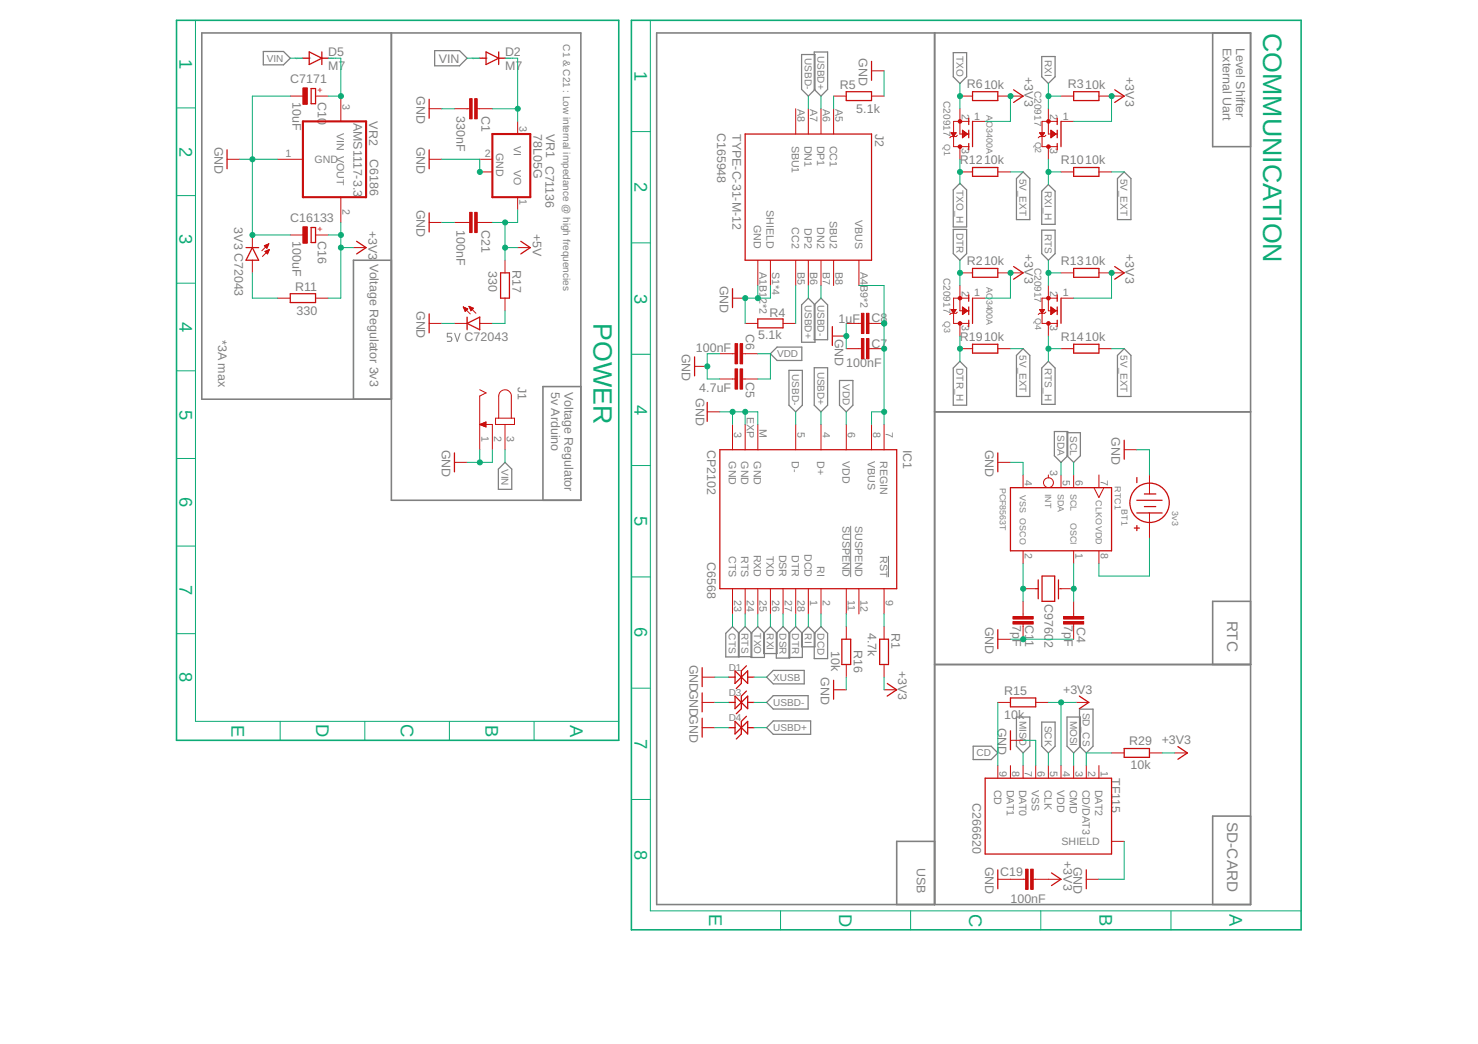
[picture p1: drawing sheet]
<svg xmlns="http://www.w3.org/2000/svg" width="297mm" height="210mm" viewBox="0 0 297 210" stroke-linecap="round" stroke-linejoin="round" font-family="sans-serif">
<path d="M78.7 6.6v94h38v-94h-76.1v73.7h38.1M132 6.6h119.3v175.3h-119.3zM187.8 6.6v175.3M243.7 6.6v22.9h7.6M78.7 52.3h-7.7v28M116.7 77.7h-7.6v22.9M187.8 82.8h63.5M187.8 133.6h63.5M251.3 120.9h-7.6v12.7M187.8 169.2h-7.6v12.7M251.3 164.1h-7.6v17.8" fill="none" stroke="#808080" stroke-width=".32"/>
<path d="M90.8 67h-.9v.7h.5a.46 .46 0 0 1 .4 .5 .46 .46 0 0 1-.4 .4h-.5M91.4 67l.5 1.6 .6-1.6M171 105.7v10.3M178.6 111.8v4.2" fill="none" stroke="#808080" stroke-width=".2"/>
<g fill="none" stroke="#808080" stroke-width=".25">
<path d="M52.9 10.4h4.1l1.3 1.3-1.3 1.3h-4.1zM87.4 10.2h5l1.5 1.5-1.5 1.5h-5zM161.1 11h2.7v7l-1.3 1.3-1.4-1.3zM163.6 10.5h2.7v7.5l-1.3 1.3-1.4-1.3zM191.6 10.6h2.7v4.8l-1.4 1.4-1.3-1.4zM209.4 11.4h2.6v4l-1.3 1.4-1.3-1.4zM192.9 36.9l1.4 1.3v7.4h-2.7v-7.4zM204.3 35.9l1.3-1.3 1.4 1.3v8.3h-2.7zM209.4 38.4l1.3-1.3 1.3 1.3v6.7h-2.6zM224.6 35.9l1.3-1.3 1.4 1.3v8.3h-2.7zM162.5 59.9l1.3 1.4v7.5h-2.7v-7.5zM165 59.9l1.3 1.4v7h-2.7v-7z"/>
<path d="M191.6 46.1h2.7v4.9l-1.4 1.3-1.3-1.3zM209.4 46.3h2.6v4.7l-1.3 1.3-1.3-1.3zM156.2 69.8h4.9v2.7h-4.9l-1.4-1.4zM158.6 74.5h2.6v7l-1.3 1.3-1.3-1.3zM163.6 73.9h2.7v7.6l-1.3 1.3-1.4-1.3zM168.7 76.5h2.7v5l-1.3 1.3-1.4-1.3zM192.9 72.6l1.4 1.4v7.5h-2.7v-7.5zM205.6 70.1l1.4 1.4v8.2h-2.7v-8.2zM210.7 72.6l1.3 1.4v7.3h-2.6v-7.3zM224.6 71.5l1.3-1.4 1.4 1.4v8.2h-2.7zM101.5 93l1.3 1.3v4.1h-2.6v-4.1zM211.9 86.8h2.7v4.8l-1.4 1.4-1.3-1.4z"/>
<path d="M214.4 87h2.7v4.6l-1.3 1.4-1.4-1.4zM147.2 126l1.3 1.3v4.8h-2.6v-4.8zM149.8 126l1.3 1.3v4.7h-2.7v-4.7zM152.3 126l1.3 1.3v4.9h-2.7v-4.9zM154.8 126l1.4 1.3v4.1h-2.7v-4.1zM155.4 139.9h7v2.7h-7l-1.3-1.4zM155.4 134.8h6.2v2.7h-6.2l-1.3-1.4zM157.4 126l1.3 1.3v5h-2.7v-5zM159.9 126l1.3 1.3v4.9h-2.6v-4.9zM162.5 126l1.3 1.3v2.7h-2.7v-2.7zM165 126l1.3 1.3v5.1h-2.7v-5.1zM155.4 144.9h7.5v2.7h-7.5l-1.3-1.3z"/>
<path d="M195.6 150h3.6l1.3 1.4-1.3 1.3h-3.6zM204.3 144.2h2.7v5.8l-1.4 1.4-1.3-1.4zM209.4 145.2h2.6v4.8l-1.3 1.4-1.3-1.4zM214.4 144.2h2.7v5.8l-1.3 1.4-1.4-1.4zM217 142.6h2.7v7.4l-1.4 1.4-1.3-1.4z"/>
</g>
<g fill="none" stroke="#c90d0c" stroke-width=".25">
<path d="M60.9 11.7h1.2M62.1 10.4l2.6 1.3-2.6 1.3zM62.5 17.8h.9v3h-.9zM64.7 11.7h1.3M64.7 10.4v2.6M86.3 20v3.8M96.4 11.7h1.3M97.7 10.4l2.5 1.3-2.5 1.3zM100.2 10.4v2.6M100.2 11.7h1.3M170.1 18.4h5.1v1.8h-5.1zM175.2 12.3v3.9"/>
<path d="M195.5 18.4h5v1.8h-5zM203.7 18.1l1.9 1.2-1.9 1.3M215.8 18.4h5.1v1.8h-5.1zM224 18.1l1.9 1.2-1.9 1.3M45.6 30.1v3.8M86.3 30.1v3.8M149.8 26.9h25.4v25.4h-25.4zM194.7 23.8v1.2M194.7 26.2v1.5M194.7 28.9v1.2M195.5 33.7h5v1.8h-5zM195.5 24.4v5.1"/>
<path d="M212.5 23.8v1.2M212.5 26.2v1.5M212.5 28.9v1.2M213.2 24.4v5.1M215.8 33.7h5.1v1.8h-5.1zM49.4 49.8h2.6M50.7 49.8l1.3 2.5h-2.6zM58.3 59.1h5.1v1.7h-5.1zM62.5 45.7h.9v3.1h-.9zM71.7 48.5l1.9 1.3-1.9 1.3M86.3 42.8v3.8M100.6 54.9h1.8v5h-1.8z"/>
<path d="M104.7 48.5l1.9 1.3-1.9 1.3M147.2 58v3.8M194.7 59.3v1.3M195.5 54h5v1.8h-5zM195.5 59.9v5.1M203.7 53.6l1.9 1.3-1.9 1.2M212.5 59.3v1.3M213.2 59.9v5.1M215.8 54h5.1v1.8h-5.1zM224 53.6l1.9 1.3-1.9 1.2M86.3 63.1v3.8M93.9 65l2.5-1.2v2.5z"/>
<path d="M93.9 63.8v2.5M139.6 71.8v3.8M152.3 64.1h5.1v1.8h-5.1zM167.3 65.7v3.8M194.7 61.7v1.5M194.7 64.4v1.3M195.5 69.2h5v1.8h-5zM212.5 61.7v1.5M212.5 64.4v1.3M215.8 69.2h5.1v1.8h-5.1zM91.3 91.1v3.8M142.1 80.9v3.8"/>
<path d="M144.7 90.4h35.5v28h-35.5zM200.5 91.1v3.8M203.1 98h20.3v12.7h-20.3zM225.9 88.5v3.8M228.5 96v1M230 99.3h2.3M208.2 118.4h.5M208.7 116.6v3.8M209.4 115.8h2.6v5.1h-2.6zM212.7 116.6v3.8M213 118.4h.2M228 106.2h1"/>
<path d="M228.5 103.1h5.1M228.5 100.6h5.1M228.5 105.7v1M230 101.9h2.3M141.1 134.2v3.8M141.1 139.3v3.8M146.5 136.1h1.2M147.7 140l2.6 2.5v-2.5l-2.6 2.5zM147.7 134.9v2.5l2.6-2.5v2.5zM150 133.9l-1 1v2.5l-1 1M150 138.9l-1 1.1v2.5l-1 1M150.3 136.1h1.2"/>
<path d="M167.5 136.8v3.8M169.2 128.5h1.8v5.1h-1.8zM176.8 128.5h1.8v5.1h-1.8zM178.3 137.4l1.9 1.3-1.9 1.3M200.5 126.6v3.8M216.9 140l1.9 1.2-1.9 1.3M141.1 144.4v3.8M146.5 141.2h1.2M146.5 146.3h1.2M147.7 145v2.6l2.6-2.6v2.6zM150 144l-1 1v2.6l-1 1M150.3 141.2h1.2"/>
<path d="M150.3 146.3h1.2M198 156.5h25.4v15.2h-25.4zM203.1 140.3h5.1v1.8h-5.1zM203.1 146.9v3.8M225.9 150.5h5.1v1.8h-5.1zM236.7 150.1l1.9 1.3-1.9 1.3M200.5 174.9v3.8M211.3 175.5l1.9 1.3-1.9 1.3M218.3 174.9v3.8"/>
<circle cx="231" cy="101.1" r="4"/>
</g>
<g fill="none" stroke="#c90d0c" stroke-width=".2">
<path d="M58.3 19.3h2.6M63.4 19.3h2.6M68.5 19.3v5.1M167.5 19.3h2.6M175.2 19.3h2.5M175.2 14.2h2.5M192.9 19.3h2.6M200.5 19.3h5.1M213.2 19.3h2.6M220.9 19.3h5M45.6 32h2.6M55.8 32h5.1"/>
<path d="M68.5 39.6v5.1M86.3 21.9h2.5M86.3 32h2.5M91.3 21.9h3.1M95.9 21.9h3.1M96.4 32h2.6M96.4 34.6h2.6M104 24.4v2.5M104 39.6v2.6M159.9 21.9v5M162.5 21.9v5M165 21.9v5"/>
<path d="M167.5 21.9v5M191.1 26.7h1.1l-.6 .8zM191.2 26.7v.1M191.3 26.7v.2M191.4 26.7v.4M191.5 26.7v.6M191.7 26.7v.7M191.8 26.7v.5M191.9 26.7v.4M192 26.7v.2M192.2 26.7h.1M192.4 27.2l-.2 .3h-1.1l-.2 .2"/>
<path d="M192.9 21.9v5h1.8M192.9 29.5v2.5M192.9 34.6h2.6M193.4 26.2l1 .7-1 .8zM193.5 26.2v1.5M193.6 26.3v1.3M193.7 26.4v1.1M193.8 26.5v.9M194 26.6v.7M194.1 26.7v.5M194.2 26.8v.3M194.3 26.8v.2"/>
<path d="M194.4 26.9l.1 .1M194.7 24.4h-3.1v5.1h3.1M195.5 24.4h2.5M200.5 34.6h2.6M208.9 26.7h1l-.5 .8zM209 26.7v.2M209.1 26.7v.4M209.3 26.7v.5M209.5 26.7v.6M209.6 26.7v.4M209.8 26.7v.2M209.9 26.7v.1"/>
<path d="M210.2 27.2l-.3 .3h-1l-.2 .2M210.7 21.9v5h1.8M210.7 29.5v2.5M211.2 26.2l1 .7-1 .8zM211.3 26.3v1.3M211.5 26.4v1.1M211.6 26.5v.9M211.7 26.5v.8M211.8 26.6v.6M211.9 26.7v.5M212 26.8v.3M212.2 26.9v.1"/>
<path d="M212.5 24.4h-3.1v5.1h3.1M213.2 24.4h2.6M213.2 34.6h2.6M220.9 34.6h2.5M50.7 47.2v2.6M50.7 52.3v2.6M53.1 49.4l.9-.4-.4 .9zM53.2 49.4v.1M53.3 50.5l.8-.3-.3 .9zM53.3 49.3v.3M53.3 50.5v.1M53.4 49.3v.4"/>
<path d="M53.4 50.5v.2M53.6 49.2v.6M53.6 50.4v.5M53.7 49.2v.6M53.7 50.4v.6M53.8 49.1v.4M53.8 50.3v.7M53.9 49.1v.1M53.9 50.3v.4M54 49l-1.4 1.4M54 50.2v.2M54.1 50.2l-1.4 1.4"/>
<path d="M55.8 59.9h2.5M58.3 47.2h2.6M63.4 59.9h2.6M63.4 47.2h2.6M71 49.8h2.6M86.3 44.7h2.5M91.3 44.7h3.1M95.9 44.7h3.1M101.5 52.3v2.6M101.5 59.9v2.6M104 49.8h2.6M147.2 59.9h2.6"/>
<path d="M152.3 52.3v5.1M154.8 52.3v5.1M159.9 52.3v5.1M162.5 52.3v5.1M165 52.3v5.1M167.5 52.3v5.1M172.6 52.3v5.1M192.9 57.4v5.1h1.8M192.9 54.9h2.6M194.7 59.9h-3.1v5.1h3.1M195.5 59.9h2.5M200.5 54.9h5.1"/>
<path d="M210.7 57.4v5.1h1.8M212.5 59.9h-3.1v5.1h3.1M213.2 59.9h2.6M213.2 54.9h2.6M220.9 54.9h5M86.3 65h2.5M91.3 65h2.6M93.1 61.7l1.4 1.4M93.1 61.7l.9 .4-.5 .5M93.1 61.7l.4 .9M93.1 61.7h.1M93.2 61.8v.2"/>
<path d="M93.4 61.8v.5M93.5 61.9v.7M93.6 61.9v.6M93.7 62v.4M93.9 62v.3M94 62.1h.1M94.3 61.6l1.4 1.4M94.3 61.6l.8 .4-.5 .5zM94.3 61.6v.2M94.4 61.7v.3M94.6 61.7v.6M94.7 61.8v.6"/>
<path d="M94.8 61.8v.5M94.9 61.9v.3M95.1 61.9v.2M96.4 65h2.6M96.4 78.4l1.3 .6-1.3 .6v10.8M139.6 73.7h2.5M144.7 76.2h3M144.7 71.1h3M149.2 76.2h3.1M149.2 71.1h3.1M149.8 65h2.5M157.4 65h2.5"/>
<path d="M167.3 67.6h2.5M170.1 65h3M170.1 70.1h3M174.6 65h3.1M174.6 70.1h3.1M191.1 62.2h1.1l-.6 .8zM191.2 62.2v.1M191.3 62.2v.3M191.4 62.2v.5M191.5 62.2v.6M191.7 62.2v.8M191.8 62.2v.6"/>
<path d="M191.9 62.2v.4M192 62.2v.2M192.2 62.2v.1M192.4 62.7l-.2 .3h-1.1l-.2 .2M192.9 70.1h2.6M192.9 65v2.6M193.4 61.7l1 .8-1 .7zM193.5 61.8v1.4M193.6 61.8v1.3M193.7 62v1M193.8 62v.9M194 62.1v.8"/>
<path d="M194.1 62.2v.6M194.2 62.3v.4M194.3 62.4v.2M194.4 62.5h.1M200.5 70.1h2.6M208.9 62.2h1l-.5 .8zM209 62.2v.2M209.1 62.2v.4M209.3 62.2v.6M209.5 62.2v.7M209.6 62.2v.5M209.8 62.2v.3"/>
<path d="M209.9 62.2v.1M210.2 62.7l-.3 .3h-1l-.2 .2M210.7 65v2.6M211.2 61.7l1 .8-1 .7zM211.3 61.8v1.4M211.5 61.9v1.2M211.6 62v1M211.7 62.1v.8M211.8 62.2v.6M211.9 62.3v.4M212 62.4v.2M212.2 62.5h.1"/>
<path d="M213.2 70.1h2.6M220.9 70.1h2.5M91.3 93h2.6M96.4 85.3h2.6v5.1M96.4 85.3l1.3-.5v1.1zM96.5 85.3v.1M96.6 85.3v.1M96.7 85.2v.3M96.9 85.2v.3M97 85.1v.5M97.1 85.1v.5M97.2 85v.7"/>
<path d="M97.3 85v.7M97.5 84.9v.9M97.6 84.9v.9M99.6 84.1h3.8v1.2h-3.8zM100.2 84.1v-4.5a1.27 1.27 0 0 1 1.3-1.2 1.27 1.27 0 0 1 1.3 1.2v4.5M101.5 85.3v5.1M142.1 82.8h2.6M147.2 85.3v5.1M149.8 85.3v5.1M152.3 85.3v5.1M159.9 85.3v5.1M165 85.3v5.1"/>
<path d="M170.1 85.3v5.1M175.2 85.3v5.1M177.7 85.3v5.1M200.5 93h2.6M205.6 95.5v2.5M210.7 95.5v.6M213.2 95.5v2.5M215.8 95.5v2.5M219.9 98l1 2 .9-2M220.9 95.5v2.5M225.9 90.4h2.6M231 95.5v3.8"/>
<path d="M147.2 118.4v5M149.8 118.4v5M152.3 118.4v5M154.8 118.4v5M157.4 118.4v5M159.9 118.4v5M162.5 118.4v5M165 118.4v5M170.1 118.4v5M172.6 118.4v5M177.7 118.4v5M205.6 110.7v2.6"/>
<path d="M205.6 118.4h2.6M213.2 118.4h2.6M215.8 110.7v2.6M220.9 110.7v2.6M231 103.1v5.1M141.1 136.1h2.6M167.5 138.7h2.6M170.1 126v2.5M170.1 133.6v2.5M177.7 126v2.5M177.7 133.6v2.5M177.7 138.7h2.5"/>
<path d="M200.5 128.5h2.6M205.6 120.9v3.1M205.6 125.5v3M215.8 120.9v3.1M215.8 125.5v3M141.1 141.2h2.6M141.1 146.3h2.6M200.5 153.9v2.6M200.5 141.2h2.6M203.1 153.9v2.6M203.1 148.8h2.5M205.6 153.9v2.6"/>
<path d="M208.2 153.9v2.6M208.2 141.2h2.5M210.7 153.9v2.6M213.2 153.9v2.6M215.8 153.9v2.6M216.3 141.2h2.5M218.3 153.9v2.6M220.9 153.9v2.6M223.4 151.4h2.5M231 151.4h2.6M236.1 151.4h2.5M200.5 176.8h5.6"/>
<path d="M207.6 176.8h5.6M218.3 176.8h2.6M223.4 169.2h2.5"/>
<circle cx="210.7" cy="97" r=".99"/>
</g>
<g fill="#c90d0c" stroke="#c90d0c" stroke-width=".2">
<path d="M147.7 74.2h.5v4h-.5z"/>
<path d="M148.7 74.2h.5v4h-.5z"/>
<path d="M147.7 69.1h.5v4.1h-.5z"/>
<path d="M148.7 69.1h.5v4.1h-.5z"/>
<path d="M173.1 68.1h.5v4h-.5z"/>
<path d="M174.1 68.1h.5v4h-.5z"/>
<path d="M173.1 63h.5v4.1h-.5z"/>
<path d="M174.1 63h.5v4.1h-.5z"/>
<path d="M213.7 125h4.1v.5h-4.1z"/>
<path d="M213.7 124h4.1v.5h-4.1z"/>
<path d="M203.6 125h4v.5h-4z"/>
<path d="M203.6 124h4v.5h-4z"/>
<path d="M60.9 17.7h.9v3.3h-.9z"/>
<path d="M60.9 45.6h.9v3.3h-.9z"/>
<path d="M94.4 19.8h.5v4.1h-.5z"/>
<path d="M95.4 19.8h.5v4.1h-.5z"/>
<path d="M94.4 42.7h.5v4.1h-.5z"/>
<path d="M95.4 42.7h.5v4.1h-.5z"/>
<path d="M207.1 174.8h.5v4h-.5z"/>
<path d="M206.1 174.8h.5v4h-.5z"/>
</g>
<g fill="#c90d0c" stroke="#c90d0c" stroke-width=".2">
<circle cx="192.9" cy="24.4" r=".36"/>
<circle cx="192.9" cy="29.5" r=".36"/>
<circle cx="210.7" cy="24.4" r=".36"/>
<circle cx="210.7" cy="29.5" r=".36"/>
<circle cx="192.9" cy="59.9" r=".36"/>
<circle cx="192.9" cy="65" r=".36"/>
<circle cx="210.7" cy="59.9" r=".36"/>
<circle cx="210.7" cy="65" r=".36"/>
</g>
<path d="M60.9 24.4h12.7v15.2h-12.7zM99 26.9h7.6v12.7h-7.6z" fill="none" stroke="#c90d0c" stroke-width=".42"/>
<path d="M35.5 4.1h88.9v144.7h-88.9zM126.9 4.1h134.6v182.8h-134.6z" fill="none" stroke="#0dab76" stroke-width=".32"/>
<g fill="none" stroke="#0dab76" stroke-width=".2">
<path d="M39.3 4.1v140.9h85.1M58.3 19.3h-7.6v27.9h7.6M58.3 11.7h2.6M66 11.7h2.5v7.6h-2.5M93.9 11.7h2.5M101.5 11.7h2.5v12.7M130.7 4.1v179h130.8M162.5 19.3v2.6M165 19.3v2.6M167.5 19.3v2.6M177.7 14.2v5.1M192.9 16.8v5.1"/>
<path d="M203.1 19.3v5.1h-5.1M210.7 19.3h2.5M210.7 16.8v5.1M223.4 19.3v5.1h-7.6M35.5 21.7h3.8M35.5 39.3h3.8M48.2 32h7.6M88.8 21.9h2.5M88.8 32h7.6v2.6M99 21.9h5M126.9 26.5h3.8M192.9 32v5.1"/>
<path d="M203.1 34.6h2.5M210.7 32v5.1M210.7 34.6h2.5M223.4 34.6h2.5M35.5 56.9h3.8M50.7 54.9v5h5.1M66 47.2h2.5M68.5 44.7v15.2h-2.5M68.5 49.8h2.5M88.8 44.7h2.5M101.5 44.7v7.6M101.5 49.8h2.5"/>
<path d="M104 42.2v2.5h-5M126.9 48.8h3.8M152.3 57.4v2.5M154.8 57.4v2.5h-5v5.1M159.9 57.4v7.6M162.5 57.4v2.5M165 57.4v2.5M172.6 57.4h5.1v27.9M192.9 52.3v5.1M203.1 54.9v5h-5.1M210.7 52.3v5.1M210.7 54.9h2.5"/>
<path d="M223.4 54.9v5h-7.6M35.5 74.5h3.8M88.8 65h2.5M101.5 62.5v2.5h-2.5M126.9 71.2h3.8M144.7 71.1h-2.6v5.1h2.6M152.3 71.1h2.5v5.1h-2.5M169.8 67.6h.3M170.1 65v5.1M192.9 67.6v5M203.1 70.1h2.5M210.7 67.6v5"/>
<path d="M210.7 70.1h2.5M223.4 70.1h2.5M35.5 92.2h3.8M96.4 90.4v2.6M99 90.4v2.6h-5.1M101.5 90.4v2.6M126.9 93.6h3.8M144.7 82.8h7.6v2.5M147.2 82.8v2.5M149.8 82.8v2.5M159.9 82.8v2.5M165 82.8v2.5"/>
<path d="M170.1 82.8v2.5M177.7 82.8h-2.5v2.5M203.1 93h2.5v2.5M213.2 93v2.5M215.8 93v2.5M228.5 90.4h2.5v5.1M35.5 109.8h3.8M126.9 116h3.8M205.6 113.3v7.6M215.8 113.3v7.6M231 108.2v7.6h-10.1v-2.5M35.5 127.4h3.8"/>
<path d="M126.9 138.4h3.8M143.7 136.1h2.8M147.2 123.4v2.6M149.8 123.4v2.6M151.5 136.1h2.6M152.3 123.4v2.6M154.8 123.4v2.6M157.4 123.4v2.6M159.9 123.4v2.6M162.5 123.4v2.6M165 123.4v2.6M170.1 123.4v2.6"/>
<path d="M170.1 136.1v2.6M177.7 123.4v2.6M177.7 136.1v2.6M203.1 128.5h12.7M56.3 145v3.8M73.3 145v3.8M90.3 145v3.8M107.3 145v3.8M143.7 141.2h2.8M143.7 146.3h2.8M151.5 141.2h2.6M151.5 146.3h2.6"/>
<path d="M200.5 141.2v12.7M205.6 148.8h2.6v5.1M205.6 151.4v2.5M210.7 141.2h5.6M210.7 151.4v2.5M213.2 141.2v12.7M215.8 151.4v2.5M223.4 151.4h-5.1v2.5M233.6 151.4h2.5M126.9 160.7h3.8M225.9 169.2v7.6h-5M156.9 183.1v3.8"/>
<path d="M183 183.1v3.8M209.2 183.1v3.8M235.3 183.1v3.8"/>
</g>
<g fill="#0dab76" stroke="#0dab76" stroke-width=".2">
<circle cx="152.3" cy="59.9" r=".51"/>
<circle cx="149.8" cy="59.9" r=".51"/>
<circle cx="149.8" cy="82.8" r=".51"/>
<circle cx="147.2" cy="82.8" r=".51"/>
<circle cx="142.2" cy="73.7" r=".51"/>
<circle cx="170.1" cy="67.6" r=".51"/>
<circle cx="96.4" cy="34.6" r=".51"/>
<circle cx="50.7" cy="32" r=".51"/>
<circle cx="50.7" cy="47.2" r=".51"/>
<circle cx="205.6" cy="128.5" r=".51"/>
<circle cx="96.4" cy="93" r=".51"/>
<circle cx="101.5" cy="44.7" r=".51"/>
<circle cx="101.5" cy="49.8" r=".51"/>
<circle cx="210.7" cy="19.3" r=".51"/>
<circle cx="192.9" cy="19.3" r=".51"/>
<circle cx="192.9" cy="54.9" r=".51"/>
<circle cx="68.5" cy="49.8" r=".51"/>
<circle cx="68.5" cy="47.2" r=".51"/>
<circle cx="213.3" cy="141.2" r=".51"/>
<circle cx="203.1" cy="19.3" r=".51"/>
<circle cx="223.4" cy="19.3" r=".51"/>
<circle cx="203.1" cy="54.9" r=".51"/>
<circle cx="223.4" cy="54.9" r=".51"/>
<circle cx="177.7" cy="65" r=".51"/>
<circle cx="177.7" cy="70.1" r=".51"/>
<circle cx="177.7" cy="82.8" r=".51"/>
<circle cx="210.7" cy="54.9" r=".51"/>
<circle cx="68.5" cy="19.3" r=".51"/>
<circle cx="104.1" cy="21.9" r=".51"/>
<circle cx="205.6" cy="118.4" r=".51"/>
<circle cx="215.8" cy="118.4" r=".51"/>
<circle cx="210.7" cy="34.6" r=".51"/>
<circle cx="192.9" cy="34.6" r=".51"/>
<circle cx="192.9" cy="70.1" r=".51"/>
<circle cx="210.7" cy="70.1" r=".51"/>
</g>
<g font-size="5.4" fill="#0dab76">
<text x="253.9" y="6.6" transform="rotate(90 253.9 6.6)">COMMUNICATION</text>
<text x="119.3" y="65" transform="rotate(90 119.3 65)">POWER</text>
</g>
<g font-size="3.7" fill="#0dab76">
<text x="36.1" y="11.9" transform="rotate(90 36.1 11.9)">1</text>
<text x="127.5" y="14.3" transform="rotate(90 127.5 14.3)">1</text>
<text x="36.1" y="29.5" transform="rotate(90 36.1 29.5)">2</text>
<text x="127.5" y="36.6" transform="rotate(90 127.5 36.6)">2</text>
<text x="36.1" y="47.1" transform="rotate(90 36.1 47.1)">3</text>
<text x="127.5" y="59" transform="rotate(90 127.5 59)">3</text>
<text x="36.1" y="64.7" transform="rotate(90 36.1 64.7)">4</text>
<text x="36.1" y="82.3" transform="rotate(90 36.1 82.3)">5</text>
<text x="127.5" y="81.4" transform="rotate(90 127.5 81.4)">4</text>
<text x="36.1" y="100" transform="rotate(90 36.1 100)">6</text>
<text x="127.5" y="103.8" transform="rotate(90 127.5 103.8)">5</text>
<text x="36.1" y="117.6" transform="rotate(90 36.1 117.6)">7</text>
<text x="127.5" y="126.2" transform="rotate(90 127.5 126.2)">6</text>
<text x="36.1" y="135.2" transform="rotate(90 36.1 135.2)">8</text>
<text x="46.5" y="145.7" transform="rotate(90 46.5 145.7)">E</text>
<text x="63.5" y="145.6" transform="rotate(90 63.5 145.6)">D</text>
<text x="80.5" y="145.6" transform="rotate(90 80.5 145.6)">C</text>
<text x="97.5" y="145.7" transform="rotate(90 97.5 145.7)">B</text>
<text x="114.6" y="145.7" transform="rotate(90 114.6 145.7)">A</text>
<text x="127.5" y="148.5" transform="rotate(90 127.5 148.5)">7</text>
<text x="127.5" y="170.9" transform="rotate(90 127.5 170.9)">8</text>
<text x="142.5" y="183.8" transform="rotate(90 142.5 183.8)">E</text>
<text x="168.6" y="183.7" transform="rotate(90 168.6 183.7)">D</text>
<text x="194.8" y="183.7" transform="rotate(90 194.8 183.7)">C</text>
<text x="221" y="183.8" transform="rotate(90 221 183.8)">B</text>
<text x="247.1" y="183.8" transform="rotate(90 247.1 183.8)">A</text>
</g>
<g font-size="3.1" fill="#808080">
<text x="246.6" y="124.8" transform="rotate(90 246.6 124.8)">RTC</text>
<text x="246.6" y="165.3" transform="rotate(90 246.6 165.3)">SD-CARD</text>
</g>
<g font-size="2.5" fill="#808080">
<text x="65.9" y="11.2">D5</text>
<text x="101.5" y="11.2">D2</text>
<text x="172.6" y="11.7" transform="rotate(90 172.6 11.7)">GND</text>
<text x="245.7" y="9.7" transform="rotate(90 245.7 9.7)">External Uart</text>
<text x="248.4" y="9.7" transform="rotate(90 248.4 9.7)">Level Shifter</text>
<text x="58.3" y="16.8">C7171</text>
<text x="65.9" y="14">M7</text>
<text x="88.2" y="12.6">VIN</text>
<text x="101.5" y="14">M7</text>
<text x="168.8" y="17.8">R5</text>
<text x="194.3" y="17.8">R610k</text>
<text x="205.9" y="15.5" transform="rotate(90 205.9 15.5)">+3V3</text>
<text x="214.6" y="17.8">R310k</text>
<text x="226.2" y="15.5" transform="rotate(90 226.2 15.5)">+3V3</text>
<text x="58.8" y="20.5" transform="rotate(90 58.8 20.5)">10uF</text>
<text x="63.9" y="20.5" transform="rotate(90 63.9 20.5)">C10</text>
<text x="83.7" y="19.3" transform="rotate(90 83.7 19.3)">GND</text>
<text x="91.7" y="23.4" transform="rotate(90 91.7 23.4)">330nF</text>
<text x="96.8" y="23.4" transform="rotate(90 96.8 23.4)">C1</text>
<text x="172.1" y="22.6">5.1k</text>
<text x="43.1" y="29.5" transform="rotate(90 43.1 29.5)">GND</text>
<text x="71" y="24.7" transform="rotate(90 71 24.7)">AMS1117-3.3</text>
<text x="74.2" y="24.4" transform="rotate(90 74.2 24.4)">VR2</text>
<text x="83.7" y="29.5" transform="rotate(90 83.7 29.5)">GND</text>
<text x="107.2" y="26.9" transform="rotate(90 107.2 26.9)">78L05G</text>
<text x="109.8" y="26.9" transform="rotate(90 109.8 26.9)">VR1 C71136</text>
<text x="144.2" y="26.7" transform="rotate(90 144.2 26.7)">C165948</text>
<text x="147.2" y="26.9" transform="rotate(90 147.2 26.9)">TYPE-C-31-M-12</text>
<text x="175.9" y="26.9" transform="rotate(90 175.9 26.9)">J2</text>
<text x="74.3" y="32" transform="rotate(90 74.3 32)">C6186</text>
<text x="192.9" y="33">R1210k</text>
<text x="213.2" y="33">R1010k</text>
<text x="47" y="45.7" transform="rotate(90 47 45.7)">3V3 C72043</text>
<text x="58.3" y="44.7">C16133</text>
<text x="74.1" y="46.4" transform="rotate(90 74.1 46.4)">+3V3</text>
<text x="83.7" y="42.2" transform="rotate(90 83.7 42.2)">GND</text>
<text x="91.7" y="46.2" transform="rotate(90 91.7 46.2)">100nF</text>
<text x="96.8" y="46.2" transform="rotate(90 96.8 46.2)">C21</text>
<text x="107.1" y="47" transform="rotate(90 107.1 47)">+5V</text>
<text x="58.8" y="48.4" transform="rotate(90 58.8 48.4)">100uF</text>
<text x="63.9" y="48.4" transform="rotate(90 63.9 48.4)">C16</text>
<text x="74.3" y="53.1" transform="rotate(90 74.3 53.1)">Voltage Regulator 3v3</text>
<text x="194.3" y="53.3">R210k</text>
<text x="205.9" y="51.1" transform="rotate(90 205.9 51.1)">+3V3</text>
<text x="213.2" y="53.3">R1310k</text>
<text x="226.2" y="51.1" transform="rotate(90 226.2 51.1)">+3V3</text>
<text x="59.3" y="58.5">R11</text>
<text x="98.2" y="54.5" transform="rotate(90 98.2 54.5)">330</text>
<text x="103" y="54.3" transform="rotate(90 103 54.3)">R17</text>
<text x="144.7" y="57.4" transform="rotate(90 144.7 57.4)">GND</text>
<text x="59.6" y="63.3">330</text>
<text x="83.7" y="62.5" transform="rotate(90 83.7 62.5)">GND</text>
<text x="154.7" y="63.7">R4</text>
<text x="168.5" y="64.9">1uF</text>
<text x="175.1" y="64.7">C8</text>
<text x="43.9" y="68.4" transform="rotate(90 43.9 68.4)">*3A max</text>
<text x="93.4" y="68.6">C72043</text>
<text x="137.1" y="71.1" transform="rotate(90 137.1 71.1)">GND</text>
<text x="139.8" y="70.7">100nF</text>
<text x="149.9" y="67.2" transform="rotate(90 149.9 67.2)">C6</text>
<text x="152.4" y="68.1">5.1k</text>
<text x="167.8" y="68.1" transform="rotate(90 167.8 68.1)">GND</text>
<text x="175.1" y="70">C7</text>
<text x="192.9" y="68.6">R1910k</text>
<text x="213.2" y="68.6">R1410k</text>
<text x="104" y="77.7" transform="rotate(90 104 77.7)">J1</text>
<text x="149.9" y="76.7" transform="rotate(90 149.9 76.7)">C5</text>
<text x="170.1" y="73.8">100nF</text>
<text x="110.8" y="78.9" transform="rotate(90 110.8 78.9)">5v Arduino</text>
<text x="113.4" y="78.9" transform="rotate(90 113.4 78.9)">Voltage Regulator</text>
<text x="139.8" y="80" transform="rotate(90 139.8 80)">GND</text>
<text x="140.5" y="78.9">4.7uF</text>
<text x="223.4" y="87.9" transform="rotate(90 223.4 87.9)">GND</text>
<text x="88.8" y="90.4" transform="rotate(90 88.8 90.4)">GND</text>
<text x="142.1" y="90.4" transform="rotate(90 142.1 90.4)">CP2102</text>
<text x="181.5" y="90.4" transform="rotate(90 181.5 90.4)">IC1</text>
<text x="198" y="90.4" transform="rotate(90 198 90.4)">GND</text>
<text x="142.1" y="113" transform="rotate(90 142.1 113)">C6568</text>
<text x="198" y="126" transform="rotate(90 198 126)">GND</text>
<text x="203.5" y="125.7" transform="rotate(90 203.5 125.7)">7p</text>
<text x="206" y="125.7" transform="rotate(90 206 125.7)">C1</text>
<text x="209.9" y="121.4" transform="rotate(90 209.9 121.4)">C9760</text>
<text x="213.9" y="125.7" transform="rotate(90 213.9 125.7)">7p</text>
<text x="216.4" y="126" transform="rotate(90 216.4 126)">C4</text>
<text x="167" y="130.8" transform="rotate(90 167 130.8)">10k</text>
<text x="171.6" y="130.8" transform="rotate(90 171.6 130.8)">R16</text>
<text x="174.4" y="127.3" transform="rotate(90 174.4 127.3)">4.7k</text>
<text x="179.2" y="127.3" transform="rotate(90 179.2 127.3)">R1</text>
<text x="203.5" y="128.5" transform="rotate(90 203.5 128.5)">F</text>
<text x="206" y="128.7" transform="rotate(90 206 128.7)">1</text>
<text x="209.9" y="128.8" transform="rotate(90 209.9 128.8)">2</text>
<text x="213.9" y="128.5" transform="rotate(90 213.9 128.5)">F</text>
<text x="138.6" y="133.6" transform="rotate(90 138.6 133.6)">GNDGNDGND</text>
<text x="165" y="136.1" transform="rotate(90 165 136.1)">GND</text>
<text x="180.5" y="134.9" transform="rotate(90 180.5 134.9)">+3V3</text>
<text x="201.8" y="139.7">R15</text>
<text x="213.7" y="139.4">+3V3</text>
<text x="200.5" y="146.3" transform="rotate(90 200.5 146.3)">GND</text>
<text x="201.8" y="144.5">10</text>
<text x="204.6" y="144.5">k</text>
<text x="226.9" y="149.9">R29</text>
<text x="233.5" y="149.6">+3V3</text>
<text x="227.2" y="154.7">10k</text>
<text x="195.5" y="161.5" transform="rotate(90 195.5 161.5)">C266620</text>
<text x="223.4" y="156.5" transform="rotate(90 223.4 156.5)">TF115</text>
<text x="213.7" y="173.1" transform="rotate(90 213.7 173.1)">+3V3</text>
<text x="184.3" y="174.4" transform="rotate(90 184.3 174.4)">USB</text>
<text x="198" y="174.2" transform="rotate(90 198 174.2)">GND</text>
<text x="201" y="176.1">C19</text>
<text x="215.8" y="174.2" transform="rotate(90 215.8 174.2)">GND</text>
<text x="203.1" y="181.5">100nF</text>
</g>
<g font-size="2.1" fill="#808080">
<text x="68.8" y="20.9" transform="rotate(90 68.8 20.9)">3</text>
<text x="160.3" y="22" transform="rotate(90 160.3 22)">A8</text>
<text x="162.8" y="22" transform="rotate(90 162.8 22)">A7</text>
<text x="165.3" y="22" transform="rotate(90 165.3 22)">A6</text>
<text x="167.9" y="22" transform="rotate(90 167.9 22)">A5</text>
<text x="193.3" y="22.9" transform="rotate(90 193.3 22.9)">2</text>
<text x="211.1" y="22.9" transform="rotate(90 211.1 22.9)">2</text>
<text x="67.7" y="26.7" transform="rotate(90 67.7 26.7)">VIN VOUT</text>
<text x="103.3" y="29.3" transform="rotate(90 103.3 29.3)">VI</text>
<text x="104.4" y="25.4" transform="rotate(90 104.4 25.4)">3</text>
<text x="159.1" y="29.3" transform="rotate(90 159.1 29.3)">SBU1</text>
<text x="161.7" y="29.3" transform="rotate(90 161.7 29.3)">DN1</text>
<text x="164.2" y="29.3" transform="rotate(90 164.2 29.3)">DP1</text>
<text x="166.8" y="29.3" transform="rotate(90 166.8 29.3)">CC1</text>
<text x="193.3" y="29.8" transform="rotate(90 193.3 29.8)">3</text>
<text x="195.8" y="24">1</text>
<text x="211.1" y="29.8" transform="rotate(90 211.1 29.8)">3</text>
<text x="213.6" y="24">1</text>
<text x="57.3" y="31.7">1</text>
<text x="63.2" y="32.8">GND</text>
<text x="97.4" y="31.7">2</text>
<text x="99.7" y="30.7" transform="rotate(90 99.7 30.7)">GND</text>
<text x="103.3" y="34.2" transform="rotate(90 103.3 34.2)">VO</text>
<text x="68.8" y="42" transform="rotate(90 68.8 42)">2</text>
<text x="104.4" y="40" transform="rotate(90 104.4 40)">1</text>
<text x="151.5" y="45.2" transform="rotate(90 151.5 45.2)">GND</text>
<text x="154.1" y="42.3" transform="rotate(90 154.1 42.3)">SHIELD</text>
<text x="159.1" y="45.7" transform="rotate(90 159.1 45.7)">CC2</text>
<text x="161.7" y="45.8" transform="rotate(90 161.7 45.8)">DP2</text>
<text x="164.2" y="45.7" transform="rotate(90 164.2 45.7)">DN2</text>
<text x="166.8" y="44.4" transform="rotate(90 166.8 44.4)">SBU2</text>
<text x="171.8" y="44.2" transform="rotate(90 171.8 44.2)">VBUS</text>
<text x="152.6" y="54.7" transform="rotate(90 152.6 54.7)">A1B12*2</text>
<text x="155.2" y="54.7" transform="rotate(90 155.2 54.7)">S1*4</text>
<text x="160.3" y="54.7" transform="rotate(90 160.3 54.7)">B5</text>
<text x="162.8" y="54.7" transform="rotate(90 162.8 54.7)">B6</text>
<text x="165.3" y="54.7" transform="rotate(90 165.3 54.7)">B7</text>
<text x="167.9" y="54.7" transform="rotate(90 167.9 54.7)">B8</text>
<text x="173" y="54.7" transform="rotate(90 173 54.7)">A4B9*2</text>
<text x="193.3" y="58.4" transform="rotate(90 193.3 58.4)">2</text>
<text x="195.8" y="59.6">1</text>
<text x="211.1" y="58.4" transform="rotate(90 211.1 58.4)">2</text>
<text x="213.6" y="59.6">1</text>
<text x="193.3" y="65.4" transform="rotate(90 193.3 65.4)">3</text>
<text x="211.1" y="65.4" transform="rotate(90 211.1 65.4)">3</text>
<text x="150.1" y="83.8" transform="rotate(90 150.1 83.8)">EXP</text>
<text x="96.8" y="87.7" transform="rotate(90 96.8 87.7)">1</text>
<text x="99.3" y="87.7" transform="rotate(90 99.3 87.7)">2</text>
<text x="101.9" y="87.7" transform="rotate(90 101.9 87.7)">3</text>
<text x="147.6" y="86.9" transform="rotate(90 147.6 86.9)">3</text>
<text x="152.6" y="86.3" transform="rotate(90 152.6 86.3)">M</text>
<text x="160.3" y="86.9" transform="rotate(90 160.3 86.9)">5</text>
<text x="165.3" y="86.9" transform="rotate(90 165.3 86.9)">4</text>
<text x="170.4" y="86.9" transform="rotate(90 170.4 86.9)">6</text>
<text x="175.5" y="86.9" transform="rotate(90 175.5 86.9)">8</text>
<text x="178" y="86.9" transform="rotate(90 178 86.9)">7</text>
<text x="146.4" y="92.8" transform="rotate(90 146.4 92.8)">GND</text>
<text x="149" y="92.8" transform="rotate(90 149 92.8)">GND</text>
<text x="151.5" y="92.8" transform="rotate(90 151.5 92.8)">GND</text>
<text x="159.1" y="92.8" transform="rotate(90 159.1 92.8)">D-</text>
<text x="164.2" y="92.8" transform="rotate(90 164.2 92.8)">D+</text>
<text x="169.3" y="92.8" transform="rotate(90 169.3 92.8)">VDD</text>
<text x="174.4" y="92.8" transform="rotate(90 174.4 92.8)">VBUS</text>
<text x="176.9" y="92.8" transform="rotate(90 176.9 92.8)">REGIN</text>
<text x="211.1" y="94.5" transform="rotate(90 211.1 94.5)">3</text>
<text x="206" y="96.5" transform="rotate(90 206 96.5)">4</text>
<text x="213.6" y="96.5" transform="rotate(90 213.6 96.5)">5</text>
<text x="216.1" y="96.5" transform="rotate(90 216.1 96.5)">6</text>
<text x="221.2" y="96.5" transform="rotate(90 221.2 96.5)">7</text>
<text x="169.3" y="105.7" transform="rotate(90 169.3 105.7)">SUSPEND</text>
<text x="171.8" y="105.7" transform="rotate(90 171.8 105.7)">SUSPEND</text>
<text x="146.4" y="111.8" transform="rotate(90 146.4 111.8)">CTS</text>
<text x="149" y="111.8" transform="rotate(90 149 111.8)">RTS</text>
<text x="151.5" y="111.5" transform="rotate(90 151.5 111.5)">RXD</text>
<text x="154.1" y="111.8" transform="rotate(90 154.1 111.8)">TXD</text>
<text x="156.6" y="111.5" transform="rotate(90 156.6 111.5)">DSR</text>
<text x="159.1" y="111.6" transform="rotate(90 159.1 111.6)">DTR</text>
<text x="161.7" y="111.4" transform="rotate(90 161.7 111.4)">DCD</text>
<text x="164.2" y="113.9" transform="rotate(90 164.2 113.9)">RI</text>
<text x="176.9" y="111.8" transform="rotate(90 176.9 111.8)">RST</text>
<text x="206" y="111.1" transform="rotate(90 206 111.1)">2</text>
<text x="216.1" y="111.1" transform="rotate(90 216.1 111.1)">1</text>
<text x="221.2" y="111.1" transform="rotate(90 221.2 111.1)">8</text>
<text x="147.6" y="120.7" transform="rotate(90 147.6 120.7)">23</text>
<text x="150.1" y="120.7" transform="rotate(90 150.1 120.7)">24</text>
<text x="152.6" y="120.7" transform="rotate(90 152.6 120.7)">25</text>
<text x="155.2" y="120.7" transform="rotate(90 155.2 120.7)">26</text>
<text x="157.7" y="120.7" transform="rotate(90 157.7 120.7)">27</text>
<text x="160.3" y="120.7" transform="rotate(90 160.3 120.7)">28</text>
<text x="162.8" y="120.7" transform="rotate(90 162.8 120.7)">1</text>
<text x="165.3" y="120.7" transform="rotate(90 165.3 120.7)">2</text>
<text x="170.4" y="120.7" transform="rotate(90 170.4 120.7)">11</text>
<text x="173" y="120.7" transform="rotate(90 173 120.7)">12</text>
<text x="178" y="120.7" transform="rotate(90 178 120.7)">9</text>
<text x="200.9" y="154.9" transform="rotate(90 200.9 154.9)">9</text>
<text x="203.4" y="154.9" transform="rotate(90 203.4 154.9)">8</text>
<text x="206" y="154.9" transform="rotate(90 206 154.9)">7</text>
<text x="208.5" y="154.9" transform="rotate(90 208.5 154.9)">6</text>
<text x="211.1" y="154.9" transform="rotate(90 211.1 154.9)">5</text>
<text x="213.6" y="154.9" transform="rotate(90 213.6 154.9)">4</text>
<text x="216.1" y="154.9" transform="rotate(90 216.1 154.9)">3</text>
<text x="218.7" y="154.9" transform="rotate(90 218.7 154.9)">2</text>
<text x="221.2" y="154.9" transform="rotate(90 221.2 154.9)">1</text>
<text x="199.8" y="158.8" transform="rotate(90 199.8 158.8)">CD</text>
<text x="202.3" y="158.8" transform="rotate(90 202.3 158.8)">DAT1</text>
<text x="204.9" y="158.8" transform="rotate(90 204.9 158.8)">DAT0</text>
<text x="207.4" y="158.8" transform="rotate(90 207.4 158.8)">VSS</text>
<text x="209.9" y="158.8" transform="rotate(90 209.9 158.8)">CLK</text>
<text x="212.5" y="158.8" transform="rotate(90 212.5 158.8)">VDD</text>
<text x="215" y="158.8" transform="rotate(90 215 158.8)">CMD</text>
<text x="217.6" y="158.8" transform="rotate(90 217.6 158.8)">CD/DAT3</text>
<text x="220.1" y="158.8" transform="rotate(90 220.1 158.8)">DAT2</text>
<text x="213.4" y="169.9">SHIELD</text>
</g>
<g font-size="2" fill="#808080">
<text x="113.2" y="8.9" transform="rotate(90 113.2 8.9)">C1 &amp; C21 : Low internal impedance @ high frequencies</text>
<text x="161.7" y="11.7" transform="rotate(90 161.7 11.7)">USBD-</text>
<text x="164.3" y="11.2" transform="rotate(90 164.3 11.2)">USBD+</text>
<text x="192.2" y="11.3" transform="rotate(90 192.2 11.3)">TXO</text>
<text x="53.6" y="12.4">VIN</text>
<text x="210" y="12.1" transform="rotate(90 210 12.1)">RXI</text>
<text x="189.6" y="20.3" transform="rotate(90 189.6 20.3)">C20917</text>
<text x="207.9" y="18.3" transform="rotate(90 207.9 18.3)">C20917</text>
<text x="204.9" y="35.9" transform="rotate(90 204.9 35.9)">5V_EXT</text>
<text x="225.2" y="35.9" transform="rotate(90 225.2 35.9)">5V_EXT</text>
<text x="192.2" y="38.2" transform="rotate(90 192.2 38.2)">TXO_H</text>
<text x="210" y="38.4" transform="rotate(90 210 38.4)">RXI_H</text>
<text x="192.2" y="46.8" transform="rotate(90 192.2 46.8)">DTR</text>
<text x="210" y="47" transform="rotate(90 210 47)">RTS</text>
<text x="207.9" y="53.9" transform="rotate(90 207.9 53.9)">C20917</text>
<text x="189.6" y="55.9" transform="rotate(90 189.6 55.9)">C20917</text>
<text x="161.7" y="61.3" transform="rotate(90 161.7 61.3)">USBD+</text>
<text x="164.3" y="61.3" transform="rotate(90 164.3 61.3)">USBD-</text>
<text x="156.2" y="71.8">VDD</text>
<text x="204.9" y="71.5" transform="rotate(90 204.9 71.5)">5V_EXT</text>
<text x="225.2" y="71.5" transform="rotate(90 225.2 71.5)">5V_EXT</text>
<text x="159.2" y="75.2" transform="rotate(90 159.2 75.2)">USBD-</text>
<text x="164.3" y="74.7" transform="rotate(90 164.3 74.7)">USBD+</text>
<text x="169.4" y="77.2" transform="rotate(90 169.4 77.2)">VDD</text>
<text x="192.2" y="74" transform="rotate(90 192.2 74)">DTR_H</text>
<text x="210" y="74" transform="rotate(90 210 74)">RTS_H</text>
<text x="212.5" y="87.5" transform="rotate(90 212.5 87.5)">SDA</text>
<text x="215.1" y="87.7" transform="rotate(90 215.1 87.7)">SCL</text>
<text x="100.8" y="94.3" transform="rotate(90 100.8 94.3)">VIN</text>
<text x="146.5" y="127.3" transform="rotate(90 146.5 127.3)">CTS</text>
<text x="149" y="127.3" transform="rotate(90 149 127.3)">RTS</text>
<text x="151.6" y="127.3" transform="rotate(90 151.6 127.3)">TXO</text>
<text x="154.1" y="127.3" transform="rotate(90 154.1 127.3)">RXI</text>
<text x="156.7" y="127.3" transform="rotate(90 156.7 127.3)">DSR</text>
<text x="159.2" y="127.3" transform="rotate(90 159.2 127.3)">DTR</text>
<text x="161.7" y="127.3" transform="rotate(90 161.7 127.3)">RI</text>
<text x="164.3" y="127.3" transform="rotate(90 164.3 127.3)">DCD</text>
<text x="146.4" y="134.9">D1</text>
<text x="155.4" y="136.9">XUSB</text>
<text x="146.4" y="140">D3</text>
<text x="155.4" y="141.9">USBD-</text>
<text x="217.6" y="143.3" transform="rotate(90 217.6 143.3)">SD_CS</text>
<text x="146.4" y="145">D4</text>
<text x="155.4" y="147">USBD+</text>
<text x="204.9" y="144.9" transform="rotate(90 204.9 144.9)">MISO</text>
<text x="210" y="145.9" transform="rotate(90 210 145.9)">SCK</text>
<text x="215.1" y="144.9" transform="rotate(90 215.1 144.9)">MOSI</text>
<text x="196.3" y="152.1">CD</text>
</g>
<g font-size="1.8" fill="#c90d0c">
<text x="63.8" y="18.7">+</text>
<text x="63.8" y="46.7">+</text>
</g>
<g font-size="1.8" fill="#808080">
<text x="198.3" y="23.1" transform="rotate(90 198.3 23.1)">AO3400A</text>
<text x="189.7" y="29" transform="rotate(90 189.7 29)">Q1</text>
<text x="208" y="28.5" transform="rotate(90 208 28.5)">Q2</text>
<text x="198.3" y="57.7" transform="rotate(90 198.3 57.7)">AO</text>
<text x="189.7" y="64.5" transform="rotate(90 189.7 64.5)">Q3</text>
<text x="198.3" y="60.2" transform="rotate(90 198.3 60.2)">3400A</text>
<text x="208" y="64" transform="rotate(90 208 64)">Q4</text>
<text x="200.9" y="98" transform="rotate(90 200.9 98)">PCF8563T</text>
<text x="205" y="99.6" transform="rotate(90 205 99.6)">VSS OSCO</text>
<text x="210.1" y="99.3" transform="rotate(90 210.1 99.3)">INT</text>
<text x="212.6" y="99.3" transform="rotate(90 212.6 99.3)">SDA</text>
<text x="215.1" y="99.3" transform="rotate(90 215.1 99.3)">SCL</text>
<text x="220.2" y="100.6" transform="rotate(90 220.2 100.6)">CLKOVDD</text>
<text x="224" y="97.8" transform="rotate(90 224 97.8)">RTC1</text>
<text x="215.1" y="105.1" transform="rotate(90 215.1 105.1)">OSCI</text>
<text x="225.4" y="102.4" transform="rotate(90 225.4 102.4)">BT1</text>
<text x="235.6" y="102.8" transform="rotate(90 235.6 102.8)">3v3</text>
</g>
<g font-size=".6" fill="#808080">
<text x="59.2" y="11.9">SpiceOrder 1</text>
<text x="64.3" y="11.9">SpiceOrder 2</text>
<text x="94.7" y="11.9">SpiceOrder 1</text>
<text x="99.8" y="11.9">SpiceOrder 2</text>
</g>
</svg>
